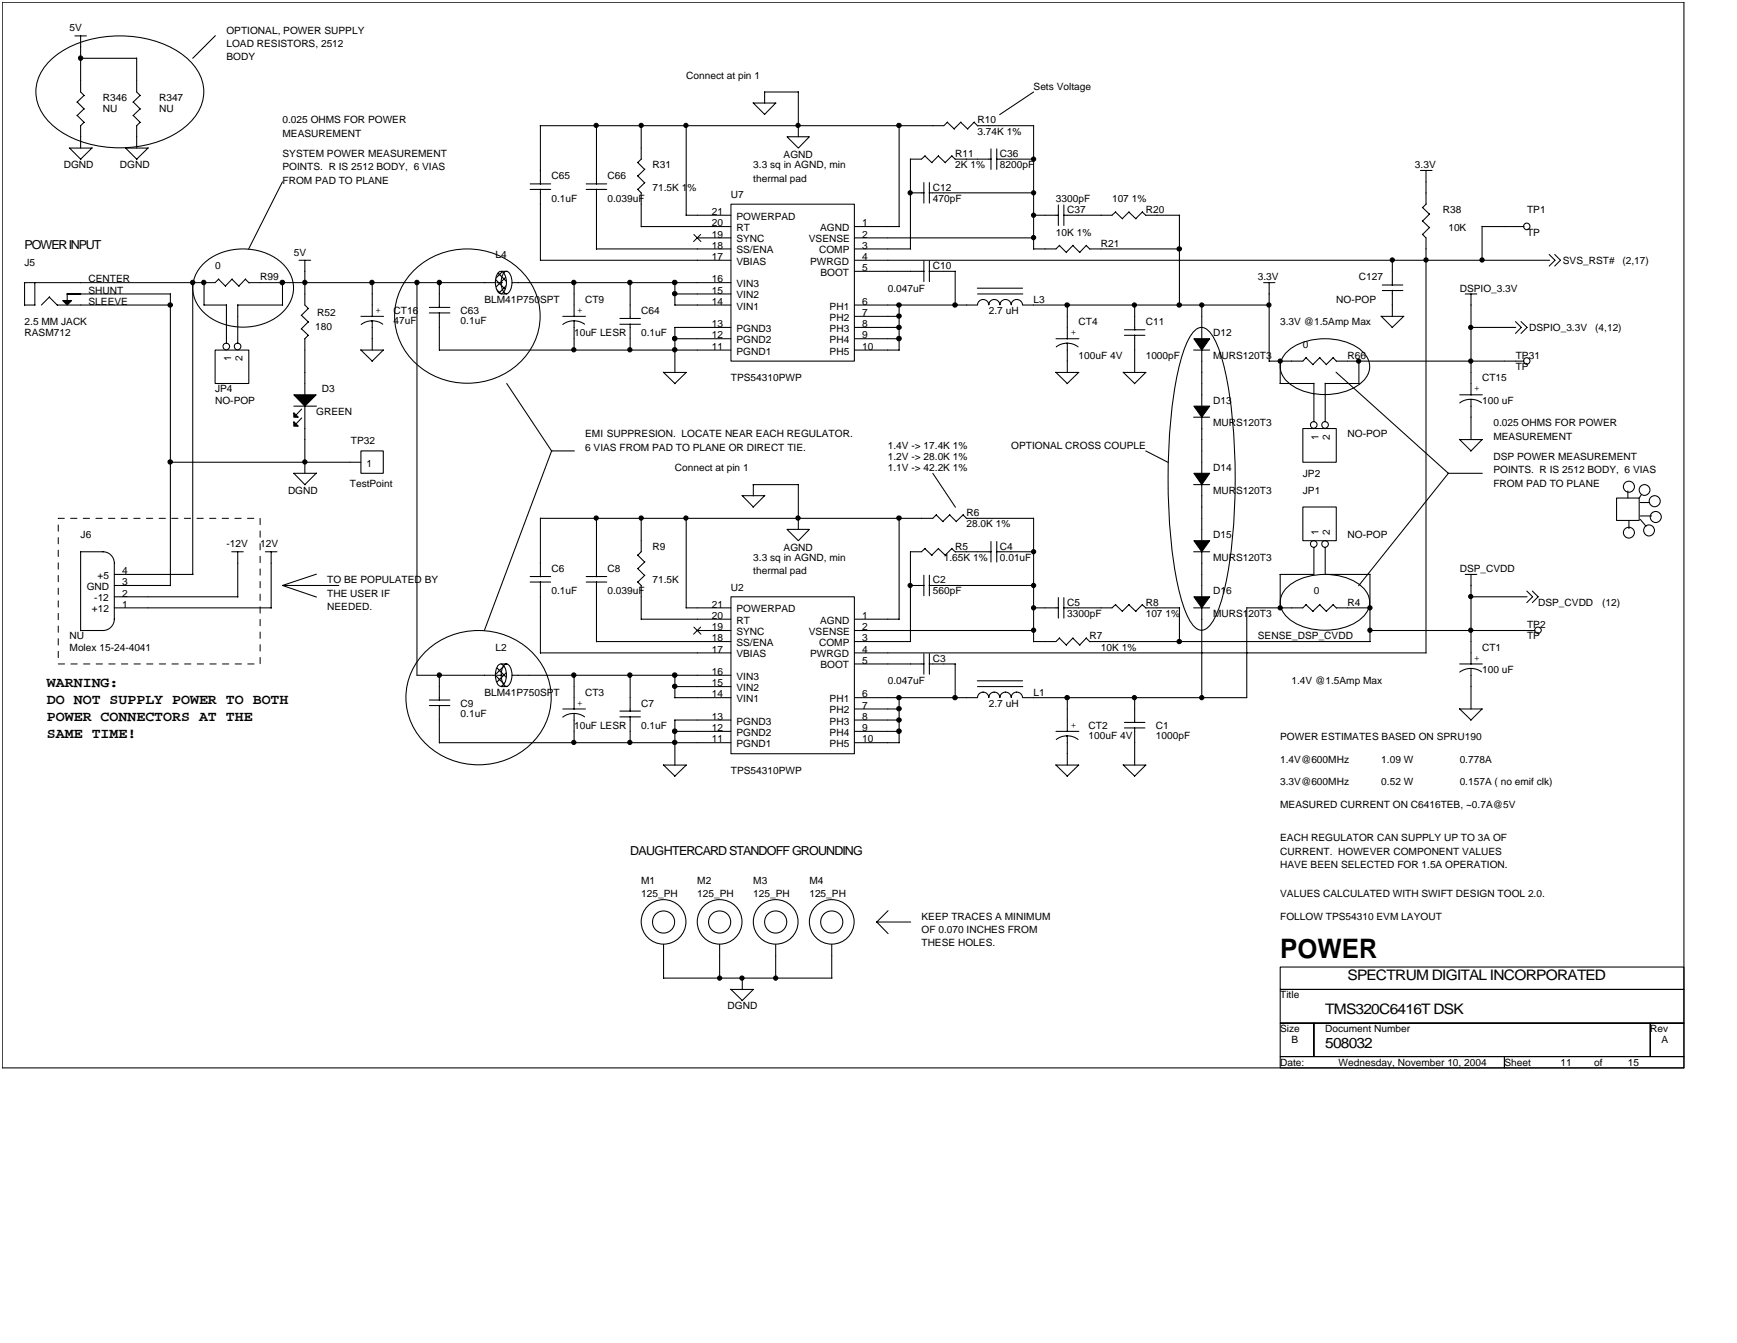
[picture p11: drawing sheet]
<svg xmlns="http://www.w3.org/2000/svg" width="279mm" height="216mm" viewBox="0 0 279 216" stroke-linecap="round" stroke-linejoin="round" font-family="sans-serif">
<g fill="none" stroke="#000" stroke-width=".17">
<path d="M.4 .4h270.5v171.3h-270.5zM7.9 9.9a15.7 15.7 0 0 1 11.4-4.1 16.2 16.2 0 0 1 11.4 4.1 6.6 6.6 0 0 1 0 9.7 15.7 15.7 0 0 1-11.4 4.2 16.1 16.1 0 0 1-11.4-4.2 6.6 6.6 0 0 1 0-9.7zM12 5.8h1.9M12.4 16.4l1.2 1.1M12.4 18.6l1.2 1.1M12.9 9.4h9.1M13 5.8v9l.6 .6M13.5 15.3l-1.1 1.1M13.5 17.5l-1.1 1.1M13.5 19.7l-.6 .5M21.4 16.4l1.2 1.1M21.4 18.6l1.2 1.1"/>
<path d="M22 9.3v5.5l.6 .6M22.5 15.3l-1.1 1.1M22.5 17.5l-1.1 1.1M22.5 19.7l-.6 .5M34.6 5.7l-3.6 3.7M121.1 16.5l1.9 1.9M121.2 16.6h3.6M123 14.8h5.4M123 14.8v1.8M124.8 16.6l-1.8 1.8M128.4 14.7v7.3M152.4 19.7l1.1 1.1"/>
<path d="M152.4 19.6l-.6 .6h-64.9M154.5 19.7l1.2 1.1M154.6 19.6l-1.1 1.1M156.7 19.7l.6 .5M156.7 19.6l-1.1 1.1M166.3 14.8l-5.5 3.6M11.1 23.8h3.7M11.2 23.8l1.8 1.8M13 20.2v3.6M14.8 23.8l-1.8 1.8M20.2 23.8h3.6M20.2 23.8l1.8 1.8"/>
<path d="M22 20.2v3.6M23.8 23.8l-1.8 1.8M45.4 29.2l-5.4 10.9M85.3 30.5h3.3M85.3 29.6h3.3M86.9 20.2v9.4M86.9 30.4v11.5M94.3 30.5h3.3M94.3 29.6h3.3M95.9 20.2v9.4M95.9 30.4v9.7M102.5 30.4l.6 .6v5.5"/>
<path d="M102.5 28.3l1.2 1.1M102.5 26.1l1.2 1.1M103.1 36.4h14.5M103.1 20.2v5.4M103.2 25.5l-.6 .6M103.7 29.4l-1.1 1.1M103.7 27.2l-1.1 1.1M110.3 34.6h7.3M110.4 20.2v14.4M112.2 38.2h5.4M117.6 32.8h19.8v25.3h-19.8zM126.6 22h3.6l-1.8 1.8z"/>
<path d="M137.4 36.4h7.2M137.4 38.2h28.9M144.6 20.2v16.3M146.4 31h2.2M146.4 25.5v14.5M148.6 29.4v3.3M148.8 25.1l1.1 1.1M148.8 25l-.6 .6h-1.8M149.5 31h16.8M149.5 29.4v3.3M150.9 25.1l1.2 1.1M151 25l-1.1 1.1"/>
<path d="M153.1 25.1l.6 .5M153.1 25l-1.1 1.1M153.6 25.6h5.8M157.2 20.2h9.1M159.4 23.9v3.3M160.3 25.6h6M160.3 23.9v3.3M166.2 34.6h4.1M166.3 20.2v19.9M170.2 32.9v3.4M170.4 39.5l1.1 1.1M170.4 39.4l-.5 .6h-3.6"/>
<path d="M171.1 32.9v3.4M172.6 39.5l1.1 1.1M172.6 39.4l-1.1 1.2M174.7 39.5l.6 .6M174.8 39.4l-1.1 1.2M179.4 34.1l1.2 1.1M179.5 34.1l-.6 .5h-7.8M181.6 34.1l1.1 1.1M181.6 34.1l-1.1 1.1M183.7 34.1l.6 .5M183.8 34.1l-1.1 1.1M184.3 34.6h5.5"/>
<path d="M189.7 34.6v14.5M228.5 27.4h1.9M228.8 37.6l.6 .6v66.8M228.8 35.5l1.1 1.1M228.8 33.3l1.1 1.1M229.4 27.4v5.4M229.4 32.8l-.6 .6M230 36.5l-1.2 1.2M230 34.4l-1.2 1.1M238.4 36.4h6.7M238.4 36.4v5.4M4 49h1.6"/>
<path d="M4 45.4v3.7M5.6 45.4v3.6M7.9 47.8l1.3 1.3M8 47.7l-1.3 1.3M9.2 49h18.2M10.8 47.3h16.6M10.8 47.2v1.1M27.4 47.3v46.9M31 45.4v47M32.8 49h3.6M32.8 45.4v3.6M33 42.2a9.7 9.7 0 0 1 12.9 .7 5.3 5.3 0 0 1-1.5 8.1 9.6 9.6 0 0 1-12.1-1.3 5.2 5.2 0 0 1 .7-7.5z"/>
<path d="M34.6 56.3h5.4v5.4h-5.4zM35.2 44.9l1.1 1.1M35.2 44.8l-.6 .6h-30.7M36.4 49v6.2M37.3 44.9l1.2 1.1M37.4 44.8l-1.1 1.2M38.2 49v6.2M38.2 49h7.3M39.5 44.9l.6 .6M39.5 44.8l-1.1 1.2M40 45.4h39.7M45.4 45.4v3.6"/>
<path d="M48.1 41.8h1.9M48.5 50.7l1.1 1.1M48.5 52.8l1.1 1.1M49 41.8v7.2l.6 .6M49 54.5v9M49.6 49.6l-1.2 1.1M49.6 51.7l-1.2 1.2M49.6 53.9l-.6 .6M58 56.2l1.9 1.9M58.1 56.3h3.6M58.1 50.9h3.6M59.9 45.4v5.5"/>
<path d="M59.9 51.6v4.7M61.6 52.1l-.7-.3-1.1-.2-1.1 .2-.6 .4M61.7 56.3l-1.9 1.8M66.9 43.2a12.3 12.3 0 0 1 18.8 2.9 10.4 10.4 0 0 1-5.4 14.4 12 12 0 0 1-16.1-6.1 10.2 10.2 0 0 1 2.7-11.2zM67.1 45.4v63.2h12.6M69.1 50.3h3.3M69.1 49.4h3.3M70.7 56.3h46.9M70.7 45.4v4.1M70.7 50.3v6M79.9 45.4h.9M80.6 47.3h.9"/>
<path d="M80.6 43.6h.9M81.2 43.7l.3-.1a1.96 1.96 0 0 1 .8 2.4 1.32 1.32 0 0 1-.8 1.2 1.29 1.29 0 0 1-.8-1.2 2.69 2.69 0 0 1 .5-2.3zM82.4 45.4h35.2M86.9 41.8h30.7M90.5 50.9h3.7M92.3 45.4v5.5M92.3 51.6v4.7M94 52.1a2.99 2.99 0 0 0-3.5 .1M95.9 40h21.7M99.7 52.1h3.3M99.7 51.2h3.3M101.4 45.4v5.8"/>
<path d="M101.4 52.1v4.2M106.7 59.8l1.9 1.9M106.7 59.9h3.7M108.5 47.3h9.1M108.5 52.6h9.1M108.5 54.5h9.1M108.6 49h9M108.6 45.4v3.7M108.6 52.6v7.3M110.4 59.9l-1.9 1.8M137.4 56.3h7.2M137.4 41.8h111.9"/>
<path d="M137.4 50.9h7.3M137.4 40h9.1M137.4 43.6h11.2M137.4 49h19.8M137.4 52.6h7.3M137.4 54.5h7.3M144.6 49v7.3M148.6 42v3.3M149.5 43.6h4.2M149.5 42v3.3M153.6 43.6v5.5M157.2 46.3h7.3"/>
<path d="M157.2 49a.91 .91 0 0 1 1-.9 .91 .91 0 0 1 .9 .9 .89 .89 0 0 1 .8-.9 .89 .89 0 0 1 .9 .9 .91 .91 0 0 1 .9-.9 .91 .91 0 0 1 1 .9 .91 .91 0 0 1 .9-.9 .91 .91 0 0 1 .9 .9M157.2 47.3h7.3M164.5 49h39.6M169.8 59.8l1.9 1.9M169.9 59.9h3.6M169.9 54.5h3.6M169.9 55.8l.6-.4 1.1-.2 1.2 .2 .6 .4M171.7 49v5.5M171.7 55.2v4.7M173.5 59.9l-1.9 1.8M175.3 40h14.5M180.7 59.8l1.8 1.9"/>
<path d="M180.7 59.9h3.6M180.9 53.9h3.3M180.9 53h3.3M182.5 49v4.1M182.5 53.9v6M184.3 59.9l-1.8 1.8M192 56.3h2.6M192.2 53.1a1.43 1.43 0 0 1 2.1 0 14.1 14.1 0 0 1 2.8 6.7 93.5 93.5 0 0 1 0 34.4 14.2 14.2 0 0 1-2.8 6.6 1.43 1.43 0 0 1-2.1 0 14.2 14.2 0 0 1-2.7-6.6 94.7 94.7 0 0 1 0-34.4 14.1 14.1 0 0 1 2.7-6.7zM193.3 49v5.5M193.3 56.3v9M203.3 45.4h1.8M204.1 45.4v12.7"/>
<path d="M205.9 58v3.7M207.3 56.3a10.1 10.1 0 0 1 11.6 0 3.2 3.2 0 0 1 0 5.3 10 10 0 0 1-11.6 0 3.2 3.2 0 0 1 0-5.3zM210.1 57.5l1.1 1.1M210.1 57.5l-.5 .6h-5.5M212.3 57.5l1.1 1.1M212.3 57.5l-1.1 1.1M214.4 57.5l.6 .6M214.5 57.5l-1.2 1.1M214.9 59.8l18.1 16.3M214.9 58.1h30.2M218.6 58v3.7M222.1 50.8l1.9 1.8"/>
<path d="M222.2 50.9h3.6M222.3 46.7h3.4M222.3 45.8h3.4M224 41.8v4.1M224 46.7v4.2M225.8 50.9l-1.9 1.8M235.7 47.3h1.8M236.6 52.6h7.2M236.6 47.3v16.2M243.8 51.7l.9 .9-.9 1M244.7 51.7l.9 .9-.9 1M249.2 40.9l.9 .9-.9 1"/>
<path d="M250.1 40.9l.9 .9-.9 1M27.4 74.3h30.7M47.2 76.1h3.7M47.3 76.1l1.8 1.9M47.3 65.3h3.6M48.5 65.8l-.9 .9M48.5 67.2l-.9 1M49 65.3v10.8M50.9 76l-1.9 1.9M58.1 72.5h3.6v3.6h-3.6zM81.5 61.7l7.2 10.8M88.7 72.5h3.7"/>
<path d="M88.7 72.4l-10.8 29M119.4 79.6l1.8 1.9M119.4 79.7h3.6M121.1 77.9h7.3M121.2 77.9v1.8M123 79.7l-1.9 1.8M128.4 77.9v7.2M150 76.1l3.7 5.4M184.3 72.5l3.6 1.9M192 67.1h2.6M192 77.9h2.6M193.3 67.1v9"/>
<path d="M193.3 77.9v9.1M205.9 61.7h5.4M209.6 68.9h5.3v5.4h-5.3zM211.3 61.6v6.2M213.2 61.6v6.2M213.2 61.7h5.4M233 76.1h5.4M233 76.1l-14.5 18.1M234.8 70.6l1.8 1.9M234.8 70.7h3.6M234.8 63.5h3.6M236.6 64.2v6.5"/>
<path d="M238.3 64.7a2.99 2.99 0 0 0-3.5 .1M238.4 70.7l-1.8 1.8M261.8 78.9v1.2M264 79.5l-.3 .6M16.5 88.7a1.82 1.82 0 0 1 1.9 1.8M16.6 88.7h-3.6v12.7M18.4 99.5a1.83 1.83 0 0 1-1.9 1.9M18.4 94.1h9M18.4 92.3h12.6M18.4 97.7h25.3M18.4 90.5v9.1M18.4 95.9h19.9"/>
<path d="M37.3 88.7h1.8M38.2 88.7v7.3M42.7 88.7h1.8M43.6 88.7v9.1M45.4 94.1l5.5 1.9M45.4 94.1h9.1M50.9 92.3l-5.5 1.8M85.3 93.6h3.3M85.3 92.7h3.3M86.9 83.3v9.4M86.9 93.5v11.5M94.3 93.6h3.3"/>
<path d="M94.3 92.7h3.3M95.9 83.3v9.4M95.9 93.5v9.7M102.5 93.5l.6 .6v5.5M102.5 91.4l1.2 1.1M102.5 89.2l1.2 1.2M103.1 99.5h14.5M103.1 83.3v5.4M103.2 88.7l-.6 .6M103.7 92.5l-1.1 1.1M103.7 90.3l-1.1 1.1M110.3 97.7h7.3"/>
<path d="M110.4 83.3v14.4M117.6 95.9h19.8v25.3h-19.8zM126.6 85.1h3.6l-1.8 1.8zM137.4 99.5h7.2M144.6 83.3v16.3M146.4 94.1h2.2M146.4 88.7v14.4M148.6 92.5v3.3M148.8 88.2l1.1 1.1M148.8 88.2l-.6 .5h-1.8M149.5 94.1h16.8M149.5 92.5v3.3"/>
<path d="M150.6 82.8l1.1 1.1M150.6 82.7l-.6 .6h-63.1M150.9 88.2l1.2 1.1M151 88.2l-1.1 1.1M152.8 82.8l1.1 1.1M152.8 82.7l-1.1 1.1M153.1 88.2l.6 .5M153.1 88.2l-1.1 1.1M153.6 88.7h5.8M154.9 82.8l.6 .6M155 82.7l-1.2 1.1M155.5 83.3h10.8"/>
<path d="M159.4 87.1v3.3M160.3 88.7h6M160.3 87.1v3.3M166.2 97.7h4.1M166.3 83.3v19.9M170.2 96.1v3.3M171.1 96.1v3.3M179.4 97.2l1.2 1.1M179.5 97.2l-.6 .5h-7.8M181.6 97.2l1.1 1.1M181.6 97.2l-1.1 1.1M183.7 97.2l.6 .6"/>
<path d="M183.8 97.2l-1.1 1.1M184.3 97.7h5.5M189.7 97.7v5.5M192 88.7h2.6M192 97.7h2.6M193.3 88.7v7.3M193.3 97.7v14.5M200.5 97.7v14.5h-36M205.9 92.3v5.5M207.3 94.2a10.1 10.1 0 0 1 11.6 0 3.2 3.2 0 0 1 0 5.3 10 10 0 0 1-11.6 0 3.2 3.2 0 0 1 0-5.3zM209.6 81.5h5.3v5.4h-5.3zM210.1 97.2l1.1 1.1"/>
<path d="M210.1 97.2l-.5 .5h-9.1M211.3 88v4.3h-5.4M212.3 97.2l1.1 1.1M212.3 97.2l-1.1 1.1M213.2 88v4.3h7.2M214.4 97.2l.6 .6M214.5 97.2l-1.2 1.1M214.9 97.7h5.5M220.4 92.3v10.8M235.7 92.3h1.8M236.6 95.9h9M236.6 92.3v14.5"/>
<path d="M245.6 95l.9 .9-.9 1M246.5 95l.9 .9-.9 1M260 80.1h3.7v3.6h-3.7zM262 83.7v1.3M263.8 80.8h1.5M263.8 82.9h1.9M263.8 83.5l1 1.1M13 101.4h3.6M68.7 104.5a12.2 12.2 0 0 1 18.8 2.9 10.4 10.4 0 0 1-5.4 14.4 12 12 0 0 1-16.1-6 10.2 10.2 0 0 1 2.7-11.3zM69.1 113.4h3.3M69.1 112.5h3.3M70.7 108.5v4.1"/>
<path d="M70.7 113.4v6M70.7 119.4h46.9M79.9 108.6h.9M80.6 106.7h.9M80.6 110.4h.9M81.2 106.8l.3-.1a1.96 1.96 0 0 1 .8 2.4 1.32 1.32 0 0 1-.8 1.2 1.29 1.29 0 0 1-.8-1.2 2.69 2.69 0 0 1 .5-2.3zM82.4 108.6h35.2M86.9 105h30.7M90.5 114h3.7M92.3 108.5v5.5M92.3 114.7v4.7M94 115.2a2.99 2.99 0 0 0-3.5 .1"/>
<path d="M95.9 103.1h21.7M99.7 115.2h3.3M99.7 114.3h3.3M101.4 108.5v5.9M101.4 115.2v4.2M108.5 115.8h9.1M108.5 117.6h9.1M108.5 110.4h9.1M108.6 112.2h9M108.6 108.6v3.6M108.6 115.8v7.2M112.2 101.4h5.4"/>
<path d="M137.4 114h7.3M137.4 101.4h28.9M137.4 103.1h9.1M137.4 105h92M137.4 106.7h11.2M137.4 112.2h19.8M137.4 115.8h7.3M137.4 117.6h7.3M137.4 119.4h7.2M144.6 112.2v7.2M148.6 105.1v3.3M149.5 106.7h4.2"/>
<path d="M149.5 105.1v3.3M153.6 106.7v5.5M157.2 109.4h7.3M157.2 112.1a.91 .91 0 0 1 1-.8 .91 .91 0 0 1 .9 .8 .89 .89 0 0 1 .8-.8 .89 .89 0 0 1 .9 .8 .91 .91 0 0 1 .9-.8 .91 .91 0 0 1 1 .8 .91 .91 0 0 1 .9-.8 .91 .91 0 0 1 .9 .8M157.2 110.4h7.3M169.9 117.6h3.6M169.9 118.9l.6-.4 1.1-.2 1.2 .2 .6 .4M170.4 102.6l1.1 1.1M170.4 102.5l-.5 .6h-3.6M171.7 112.1v5.5M171.7 118.3v4.7M172.6 102.6l1.1 1.1"/>
<path d="M172.6 102.5l-1.1 1.2M174.7 102.6l.6 .6M174.8 102.5l-1.1 1.2M175.3 103.1h45.1M180.9 117h3.3M180.9 116.1h3.3M182.5 112.1v4.1M182.5 117v6M220.4 101.4h26.5M234.8 113.9l1.8 1.9M234.8 114h3.6M234.8 106.7h3.6"/>
<path d="M236.6 107.5v6.5M238.3 108a2.99 2.99 0 0 0-3.5 0M238.4 114l-1.8 1.8M106.7 123l1.9 1.8M106.7 123h3.7M110.4 123l-1.9 1.8M169.8 123l1.9 1.8M169.9 123h3.6M173.5 123l-1.9 1.8M180.7 123l1.8 1.8M180.7 123h3.6M184.3 123l-1.8 1.8"/>
<path d="M106.7 151.8v5.5M106.7 157.2h27.1M115.8 151.8v5.5M117.5 159l1.9 1.8M117.6 159.1h3.6M119.4 157.2v1.9M121.2 159.1l-1.8 1.8M124.8 151.8v5.5M133.8 151.8v5.5M141 148.2l1.8 1.9M141 148.2h5.5M142.8 146.4l-1.8 1.8"/>
<path d="M205.9 155.5h65v3.6h-65zM205.9 159.1h65v5.4h-65zM205.9 164.5h5.4v5.4h-5.4zM205.9 169.9h36.1v1.8h-36.1zM211.3 164.5h54.1v5.4h-54.1zM242 169.9h28.9v1.8h-28.9zM265.4 164.5h5.5v5.4h-5.5z"/>
<circle cx="245.6" cy="36.4" r=".52"/>
<circle cx="36.4" cy="55.7" r=".54"/>
<circle cx="38.2" cy="55.7" r=".54"/>
<circle cx="245.6" cy="58" r=".52"/>
<circle cx="211.3" cy="68.3" r=".54"/>
<circle cx="213.1" cy="68.3" r=".54"/>
<circle cx="262" cy="78.2" r=".89"/>
<circle cx="264.5" cy="78.8" r=".87"/>
<circle cx="211.3" cy="87.4" r=".54"/>
<circle cx="213.1" cy="87.4" r=".54"/>
<circle cx="262" cy="85.6" r=".88"/>
<circle cx="265.2" cy="85.3" r=".88"/>
<circle cx="266.2" cy="80.6" r=".89"/>
<circle cx="266.3" cy="83.1" r=".89"/>
<circle cx="247.4" cy="101.3" r=".52"/>
<circle cx="106.7" cy="148.2" r="1.78"/>
<circle cx="106.7" cy="148.2" r="3.6"/>
<circle cx="115.7" cy="148.2" r="1.78"/>
<circle cx="115.8" cy="148.2" r="3.6"/>
<circle cx="124.8" cy="148.2" r="1.78"/>
<circle cx="124.8" cy="148.2" r="3.6"/>
<circle cx="133.8" cy="148.2" r="1.78"/>
<circle cx="133.8" cy="148.2" r="3.6"/>
</g>
<path d="M9.4 83.3h32.4v23.4h-32.4z" fill="none" stroke="#000" stroke-width=".16" stroke-dasharray="1 1 1 1 1 1 1 1"/>
<path d="M111.6 37.7l1.1 1.1M112.7 37.7l-1.1 1.1M111.6 100.8l1.1 1.2M112.7 100.8l-1.1 1.2" fill="none" stroke="#000" stroke-width=".16"/>
<g fill="#000" stroke="#000" stroke-width=".17">
<path d="M10.1 48.3h1.4l-.7 .7z" fill-rule="evenodd"/>
<path d="M80.3 43.7l.3-.1a1.96 1.96 0 0 1 .8 2.4 1.32 1.32 0 0 1-.8 1.2 1.27 1.27 0 0 1-.9-1.2 2.61 2.61 0 0 1 .6-2.3z" fill-rule="evenodd"/>
<path d="M192 54.5h2.6l-1.3 1.8z" fill-rule="evenodd"/>
<path d="M47.3 63.5h3.6l-1.9 1.8z" fill-rule="evenodd"/>
<path d="M47.3 66.4l.7 .7h-.7z" fill-rule="evenodd"/>
<path d="M47.3 67.8l.7 .7h-.7z" fill-rule="evenodd"/>
<path d="M192 65.3h2.6l-1.3 1.8z" fill-rule="evenodd"/>
<path d="M192 76.1h2.6l-1.3 1.8z" fill-rule="evenodd"/>
<path d="M192 86.9h2.6l-1.3 1.8z" fill-rule="evenodd"/>
<path d="M192 95.9h2.6l-1.3 1.8z" fill-rule="evenodd"/>
<path d="M80.3 106.8l.3-.1a1.96 1.96 0 0 1 .8 2.4 1.32 1.32 0 0 1-.8 1.2 1.27 1.27 0 0 1-.9-1.2 2.61 2.61 0 0 1 .6-2.3z" fill-rule="evenodd"/>
<circle cx="13" cy="9.3" r=".35"/>
<circle cx="95.9" cy="20.2" r=".34"/>
<circle cx="103.1" cy="20.2" r=".34"/>
<circle cx="110.3" cy="20.2" r=".34"/>
<circle cx="128.4" cy="20.2" r=".34"/>
<circle cx="144.6" cy="20.2" r=".36"/>
<circle cx="146.4" cy="31" r=".34"/>
<circle cx="166.3" cy="31" r=".34"/>
<circle cx="166.3" cy="25.6" r=".34"/>
<circle cx="166.3" cy="38.2" r=".34"/>
<circle cx="166.3" cy="34.6" r=".34"/>
<circle cx="27.4" cy="49" r=".36"/>
<circle cx="31" cy="45.4" r=".35"/>
<circle cx="32.8" cy="45.4" r=".35"/>
<circle cx="45.4" cy="45.4" r=".37"/>
<circle cx="49" cy="45.4" r=".35"/>
<circle cx="59.8" cy="45.4" r=".35"/>
<circle cx="67.1" cy="45.4" r=".35"/>
<circle cx="70.7" cy="45.4" r=".35"/>
<circle cx="92.3" cy="45.4" r=".35"/>
<circle cx="92.3" cy="56.2" r=".34"/>
<circle cx="101.3" cy="45.4" r=".35"/>
<circle cx="101.3" cy="56.2" r=".34"/>
<circle cx="108.5" cy="45.4" r=".37"/>
<circle cx="108.5" cy="54.4" r=".37"/>
<circle cx="108.5" cy="56.2" r=".36"/>
<circle cx="108.5" cy="47.2" r=".36"/>
<circle cx="144.6" cy="54.4" r=".37"/>
<circle cx="144.6" cy="50.8" r=".36"/>
<circle cx="144.6" cy="52.6" r=".36"/>
<circle cx="144.6" cy="49" r=".36"/>
<circle cx="153.6" cy="49" r=".36"/>
<circle cx="171.7" cy="49" r=".36"/>
<circle cx="182.5" cy="49" r=".34"/>
<circle cx="189.7" cy="49" r=".36"/>
<circle cx="189.7" cy="40" r=".36"/>
<circle cx="193.3" cy="49" r=".34"/>
<circle cx="204.1" cy="49" r=".34"/>
<circle cx="205.9" cy="58" r=".34"/>
<circle cx="218.5" cy="58" r=".34"/>
<circle cx="224" cy="41.8" r=".34"/>
<circle cx="229.4" cy="41.8" r=".34"/>
<circle cx="236.6" cy="52.6" r=".34"/>
<circle cx="236.6" cy="58" r=".34"/>
<circle cx="238.4" cy="41.8" r=".34"/>
<circle cx="27.4" cy="74.3" r=".36"/>
<circle cx="49" cy="74.3" r=".34"/>
<circle cx="95.9" cy="83.3" r=".34"/>
<circle cx="103.1" cy="83.3" r=".34"/>
<circle cx="110.3" cy="83.3" r=".34"/>
<circle cx="128.4" cy="83.3" r=".34"/>
<circle cx="144.6" cy="83.3" r=".36"/>
<circle cx="146.4" cy="94.1" r=".34"/>
<circle cx="166.3" cy="97.7" r=".34"/>
<circle cx="166.3" cy="88.7" r=".34"/>
<circle cx="166.3" cy="94.1" r=".34"/>
<circle cx="205.9" cy="97.7" r=".34"/>
<circle cx="220.4" cy="97.7" r=".34"/>
<circle cx="236.6" cy="95.9" r=".34"/>
<circle cx="70.7" cy="108.5" r=".35"/>
<circle cx="92.3" cy="108.5" r=".35"/>
<circle cx="92.3" cy="119.3" r=".34"/>
<circle cx="101.3" cy="108.5" r=".35"/>
<circle cx="101.3" cy="119.3" r=".34"/>
<circle cx="108.5" cy="117.5" r=".37"/>
<circle cx="108.5" cy="108.5" r=".37"/>
<circle cx="108.5" cy="110.3" r=".36"/>
<circle cx="108.5" cy="119.3" r=".36"/>
<circle cx="144.6" cy="117.5" r=".37"/>
<circle cx="144.6" cy="112.2" r=".36"/>
<circle cx="144.6" cy="113.9" r=".36"/>
<circle cx="144.6" cy="115.7" r=".36"/>
<circle cx="153.6" cy="112.2" r=".36"/>
<circle cx="166.3" cy="101.3" r=".34"/>
<circle cx="171.7" cy="112.2" r=".36"/>
<circle cx="182.5" cy="112.2" r=".34"/>
<circle cx="189.7" cy="103.1" r=".36"/>
<circle cx="193.3" cy="112.2" r=".34"/>
<circle cx="220.4" cy="101.3" r=".34"/>
<circle cx="236.6" cy="101.3" r=".34"/>
<circle cx="115.7" cy="157.2" r=".34"/>
<circle cx="119.3" cy="157.2" r=".34"/>
<circle cx="124.8" cy="157.2" r=".34"/>
</g>
<text font-size="4.3" x="205.9" y="154.1">POWER</text>
<g font-size="2.3">
<text x="7.5" y="110.5">WARNING:</text>
<text x="7.5" y="113.2">DO NOT SUPPLY POWER TO BOTH</text>
<text x="7.5" y="115.9">POWER CONNECTORS AT THE</text>
<text x="7.5" y="118.6">SAME TIME!</text>
<text x="216.8" y="157.6">SPECTRUM DIGITAL INCORPORATED</text>
<text x="213.2" y="163">TMS320C6416T DSK</text>
<text x="213.2" y="168.4">508032</text>
</g>
<g font-size="2">
<text x="4" y="40.1">POWER INPUT</text>
<text x="101.4" y="137.4">DAUGHTERCARD STANDOFF GROUNDING</text>
</g>
<g font-size="1.6">
<text x="11.2" y="5.1">5V</text>
<text x="36.4" y="5.4">OPTIONAL, POWER SUPPLY</text>
<text x="36.4" y="7.5">LOAD RESISTORS, 2512</text>
<text x="36.4" y="9.7">BODY</text>
<text x="16.6" y="16.2">R346</text>
<text x="25.6" y="16.2">R347</text>
<text x="110.4" y="12.6">Connect at pin 1</text>
<text x="166.3" y="14.4">Sets Voltage</text>
<text x="16.6" y="18">NU</text>
<text x="25.6" y="18">NU</text>
<text x="45.4" y="19.8">0.025 OHMS FOR POWER</text>
<text x="45.4" y="22">MEASUREMENT</text>
<text x="157.2" y="19.8">R10</text>
<text x="157.2" y="21.6">3.74K 1%</text>
<text x="10.3" y="27">DGND</text>
<text x="19.3" y="27">DGND</text>
<text x="45.4" y="25.2">SYSTEM POWER MEASUREMENT</text>
<text x="45.4" y="27.4">POINTS. R IS 2512 BODY, 6 VIAS</text>
<text x="45.4" y="29.6">FROM PAD TO PLANE</text>
<text x="88.7" y="28.8">C65</text>
<text x="97.7" y="28.8">C66</text>
<text x="105" y="27">R31</text>
<text x="121.2" y="27">3.3 sq in AGND, min</text>
<text x="121.2" y="29.2">thermal pad</text>
<text x="126" y="25.4">AGND</text>
<text x="153.6" y="25.2">R11</text>
<text x="153.6" y="27">2K 1%</text>
<text x="160.8" y="25.2">C36</text>
<text x="160.8" y="27">8200pF</text>
<text x="227.6" y="27">3.3V</text>
<text x="88.7" y="32.4">0.1uF</text>
<text x="97.7" y="32.4">0.039uF</text>
<text x="105" y="30.7">71.5K 1%</text>
<text x="114.5" y="34.6">21</text>
<text x="117.6" y="31.9">U7</text>
<text x="118.5" y="35.3">POWERPAD</text>
<text x="150" y="30.7">C12</text>
<text x="150" y="32.4">470pF</text>
<text x="169.9" y="32.4">3300pF</text>
<text x="171.7" y="34.3">C37</text>
<text x="178.9" y="32.4">107 1%</text>
<text x="184.3" y="34.3">R20</text>
<text x="232.1" y="34.3">R38</text>
<text x="245.6" y="34.3">TP1</text>
<text x="47.3" y="41.1">5V</text>
<text x="79.7" y="41.5">L4</text>
<text x="114.5" y="41.8">17</text>
<text x="114.5" y="40">18</text>
<text x="114.5" y="38.2">19</text>
<text x="114.5" y="36.4">20</text>
<text x="118.5" y="40.7">SS/ENA</text>
<text x="118.5" y="39">SYNC</text>
<text x="118.5" y="37.1">RT</text>
<text x="130.1" y="39">VSENSE</text>
<text x="131.8" y="40.7">COMP</text>
<text x="131.9" y="37.1">AGND</text>
<text x="138.7" y="36.4">1</text>
<text x="138.7" y="38.2">2</text>
<text x="138.7" y="40">3</text>
<text x="138.7" y="41.8">4</text>
<text x="169.9" y="37.9">10K 1%</text>
<text x="177.1" y="39.7">R21</text>
<text x="233" y="37.1">10K</text>
<text x="245.6" y="37.9">TP</text>
<text x="4" y="42.7">J5</text>
<text x="14.2" y="45.4">CENTER</text>
<text x="14.2" y="47.2">SHUNT</text>
<text x="34.6" y="43.3">0</text>
<text x="41.8" y="45.1">R99</text>
<text x="114.5" y="47.2">15</text>
<text x="114.5" y="45.4">16</text>
<text x="118.5" y="48">VIN2</text>
<text x="118.5" y="46.2">VIN3</text>
<text x="118.5" y="42.6">VBIAS</text>
<text x="130.3" y="42.6">PWRGD</text>
<text x="132" y="44.3">BOOT</text>
<text x="138.7" y="43.6">5</text>
<text x="142.8" y="46.9">0.047uF</text>
<text x="150" y="43.3">C10</text>
<text x="202.3" y="45.1">3.3V</text>
<text x="218.6" y="45.1">C127</text>
<text x="234.8" y="46.9">DSPIO_3.3V</text>
<text x="251.4" y="42.4">SVS_RST#</text>
<text x="261" y="42.4">(2,17)</text>
<text x="4" y="52.3">2.5 MM JACK</text>
<text x="14.2" y="49">SLEEVE</text>
<text x="50.7" y="53">180</text>
<text x="51" y="50.9">R52</text>
<text x="60.4" y="50.3">+</text>
<text x="63.3" y="50.5">CT16</text>
<text x="63.3" y="52.1">47uF</text>
<text x="74.1" y="50.5">C63</text>
<text x="74.1" y="52.1">0.1uF</text>
<text x="77.9" y="48.7">BLM41P750SPT</text>
<text x="92.9" y="50.3">+</text>
<text x="94.1" y="48.7">CT9</text>
<text x="103.1" y="50.5">C64</text>
<text x="114.5" y="52.6">13</text>
<text x="114.5" y="49">14</text>
<text x="118.5" y="53.4">PGND3</text>
<text x="118.5" y="49.8">VIN1</text>
<text x="133.4" y="49.8">PH1</text>
<text x="133.4" y="51.6">PH2</text>
<text x="133.4" y="53.4">PH3</text>
<text x="138.7" y="49">6</text>
<text x="138.7" y="50.8">7</text>
<text x="138.7" y="52.6">8</text>
<text x="159.1" y="50.5">2.7 uH</text>
<text x="166.3" y="48.7">L3</text>
<text x="172.2" y="53.9">+</text>
<text x="173.5" y="52.3">CT4</text>
<text x="184.3" y="52.3">C11</text>
<text x="205.9" y="52.3">3.3V @1.5Amp Max</text>
<text x="214.9" y="48.7">NO-POP</text>
<text x="246" y="53.2">DSPIO_3.3V</text>
<text x="256.6" y="53.2">(4,12)</text>
<text x="4" y="54.1">RASM712</text>
<text x="37.2" y="58.1" transform="rotate(-90 37.2 58.1)">1</text>
<text x="39" y="58.1" transform="rotate(-90 39 58.1)">2</text>
<text x="92.3" y="54.1">10uF LESR</text>
<text x="103.1" y="54.1">0.1uF</text>
<text x="114.5" y="56.2">11</text>
<text x="114.5" y="54.4">12</text>
<text x="118.5" y="57">PGND1</text>
<text x="118.5" y="55.2">PGND2</text>
<text x="133.4" y="55.2">PH4</text>
<text x="133.4" y="57">PH5</text>
<text x="138.7" y="54.4">9</text>
<text x="138.7" y="56.2">10</text>
<text x="173.5" y="57.7">100uF 4V</text>
<text x="184.3" y="57.7">1000pF</text>
<text x="195.1" y="54.1">D12</text>
<text x="195.1" y="57.7">MURS120T3</text>
<text x="209.6" y="55.9">0</text>
<text x="216.8" y="57.7">R66</text>
<text x="243.8" y="57.7">TP31</text>
<text x="243.8" y="59.5">TP</text>
<text x="34.6" y="63.1">JP4</text>
<text x="34.6" y="64.9">NO-POP</text>
<text x="51.7" y="63.1">D3</text>
<text x="117.6" y="61.3">TPS54310PWP</text>
<text x="195.1" y="64.9">D13</text>
<text x="237.1" y="62.9">+</text>
<text x="238.4" y="61.3">CT15</text>
<text x="238.4" y="64.9">100 uF</text>
<text x="50.9" y="66.7">GREEN</text>
<text x="56.4" y="71.4">TP32</text>
<text x="94.1" y="70.3">EMI SUPPRESION. LOCATE NEAR EACH REGULATOR.</text>
<text x="195.1" y="68.5">MURS120T3</text>
<text x="212.1" y="70.7" transform="rotate(-90 212.1 70.7)">1</text>
<text x="213.9" y="70.7" transform="rotate(-90 213.9 70.7)">2</text>
<text x="216.8" y="70.3">NO-POP</text>
<text x="240.2" y="68.5">0.025 OHMS FOR POWER</text>
<text x="240.2" y="70.7">MEASUREMENT</text>
<text x="58.9" y="75">1</text>
<text x="94.1" y="72.5">6 VIAS FROM PAD TO PLANE OR DIRECT TIE.</text>
<text x="108.6" y="75.7">Connect at pin 1</text>
<text x="142.8" y="72.1">1.4V -&gt; 17.4K 1%</text>
<text x="142.8" y="73.9">1.2V -&gt; 28.0K 1%</text>
<text x="142.8" y="75.7">1.1V -&gt; 42.2K 1%</text>
<text x="162.7" y="72.1">OPTIONAL CROSS COUPLE</text>
<text x="195.1" y="75.7">D14</text>
<text x="209.6" y="76.6">JP2</text>
<text x="240.2" y="73.9">DSP POWER MEASUREMENT</text>
<text x="240.2" y="76.1">POINTS. R IS 2512 BODY, 6 VIAS</text>
<text x="46.3" y="79.3">DGND</text>
<text x="56.3" y="78.2">TestPoint</text>
<text x="155.5" y="82.9">R6</text>
<text x="195.1" y="79.3">MURS120T3</text>
<text x="209.6" y="79.3">JP1</text>
<text x="240.2" y="78.2">FROM PAD TO PLANE</text>
<text x="13" y="86.5">J6</text>
<text x="36.4" y="88">-12V</text>
<text x="41.8" y="88">12V</text>
<text x="105" y="88.4">R9</text>
<text x="126" y="88.5">AGND</text>
<text x="153.6" y="88.4">R5</text>
<text x="155.5" y="84.8">28.0K 1%</text>
<text x="160.8" y="88.4">C4</text>
<text x="195.1" y="86.5">D15</text>
<text x="212.1" y="86" transform="rotate(-90 212.1 86)">1</text>
<text x="213.9" y="86" transform="rotate(-90 213.9 86)">2</text>
<text x="216.8" y="86.5">NO-POP</text>
<text x="13.9" y="94.8">GND</text>
<text x="15.7" y="93.1">+5</text>
<text x="19.7" y="95.9">2</text>
<text x="19.7" y="94.1">3</text>
<text x="19.7" y="92.3">4</text>
<text x="52.6" y="93.8">TO BE POPULATED BY</text>
<text x="52.6" y="95.9">THE USER IF</text>
<text x="88.7" y="92">C6</text>
<text x="88.7" y="95.6">0.1uF</text>
<text x="97.7" y="92">C8</text>
<text x="97.7" y="95.6">0.039uF</text>
<text x="105" y="93.8">71.5K</text>
<text x="117.6" y="95">U2</text>
<text x="121.2" y="90.1">3.3 sq in AGND, min</text>
<text x="121.2" y="92.3">thermal pad</text>
<text x="150" y="93.8">C2</text>
<text x="150" y="95.6">560pF</text>
<text x="151.8" y="90.1">1.65K 1%</text>
<text x="160.8" y="90.1">0.01uF</text>
<text x="195.1" y="90.1">MURS120T3</text>
<text x="195.1" y="95.6">D16</text>
<text x="211.3" y="95.6">0</text>
<text x="234.8" y="92">DSP_CVDD</text>
<text x="14.8" y="98.4">+12</text>
<text x="15.2" y="96.7">-12</text>
<text x="19.7" y="97.7">1</text>
<text x="52.6" y="98">NEEDED.</text>
<text x="114.5" y="101.3">19</text>
<text x="114.5" y="99.5">20</text>
<text x="114.5" y="97.7">21</text>
<text x="118.5" y="100.3">RT</text>
<text x="118.5" y="98.4">POWERPAD</text>
<text x="131.9" y="100.3">AGND</text>
<text x="138.7" y="99.5">1</text>
<text x="138.7" y="101.3">2</text>
<text x="171.7" y="97.4">C5</text>
<text x="171.7" y="99.2">3300pF</text>
<text x="184.3" y="97.4">R8</text>
<text x="184.3" y="99.2">107 1%</text>
<text x="195.1" y="99.2">MURS120T3</text>
<text x="216.8" y="97.4">R4</text>
<text x="245.6" y="101">TP2</text>
<text x="247.4" y="97.4">DSP_CVDD</text>
<text x="257.7" y="97.4">(12)</text>
<text x="11.2" y="102.8">NU</text>
<text x="11.2" y="104.6">Molex 15-24-4041</text>
<text x="79.7" y="104.6">L2</text>
<text x="114.5" y="104.9">17</text>
<text x="114.5" y="103.1">18</text>
<text x="118.5" y="105.7">VBIAS</text>
<text x="118.5" y="103.9">SS/ENA</text>
<text x="118.5" y="102.1">SYNC</text>
<text x="130.1" y="102.1">VSENSE</text>
<text x="130.3" y="105.7">PWRGD</text>
<text x="131.8" y="103.9">COMP</text>
<text x="132" y="107.5">BOOT</text>
<text x="138.7" y="103.1">3</text>
<text x="138.7" y="104.9">4</text>
<text x="138.7" y="106.7">5</text>
<text x="150" y="106.4">C3</text>
<text x="175.3" y="102.8">R7</text>
<text x="177.1" y="104.6">10K 1%</text>
<text x="202.3" y="102.8">SENSE_DSP_CVDD</text>
<text x="237.1" y="106.2">+</text>
<text x="238.4" y="104.6">CT1</text>
<text x="245.6" y="102.8">TP</text>
<text x="74.1" y="113.6">C9</text>
<text x="77.9" y="111.8">BLM41P750SPT</text>
<text x="92.9" y="113.4">+</text>
<text x="94.1" y="111.8">CT3</text>
<text x="103.1" y="113.6">C7</text>
<text x="114.5" y="112.1">14</text>
<text x="114.5" y="110.3">15</text>
<text x="114.5" y="108.5">16</text>
<text x="118.5" y="112.9">VIN1</text>
<text x="118.5" y="111.1">VIN2</text>
<text x="118.5" y="109.3">VIN3</text>
<text x="133.4" y="112.9">PH1</text>
<text x="138.7" y="112.1">6</text>
<text x="138.7" y="113.9">7</text>
<text x="142.8" y="110">0.047uF</text>
<text x="159.1" y="113.6">2.7 uH</text>
<text x="166.3" y="111.8">L1</text>
<text x="207.7" y="110">1.4V @1.5Amp Max</text>
<text x="238.4" y="108.2">100 uF</text>
<text x="74.1" y="115.2">0.1uF</text>
<text x="92.3" y="117.2">10uF LESR</text>
<text x="103.1" y="117.2">0.1uF</text>
<text x="114.5" y="119.4">11</text>
<text x="114.5" y="117.5">12</text>
<text x="114.5" y="115.7">13</text>
<text x="118.5" y="118.3">PGND2</text>
<text x="118.5" y="116.5">PGND3</text>
<text x="133.4" y="114.7">PH2</text>
<text x="133.4" y="116.5">PH3</text>
<text x="133.4" y="118.3">PH4</text>
<text x="138.7" y="115.7">8</text>
<text x="138.7" y="117.5">9</text>
<text x="138.7" y="119.4">10</text>
<text x="172.2" y="117">+</text>
<text x="175.1" y="117.2">CT2</text>
<text x="175.1" y="118.8">100uF 4V</text>
<text x="185.9" y="117.2">C1</text>
<text x="185.9" y="118.8">1000pF</text>
<text x="205.9" y="119">POWER ESTIMATES BASED ON SPRU190</text>
<text x="117.6" y="124.4">TPS54310PWP</text>
<text x="118.5" y="120.1">PGND1</text>
<text x="133.4" y="120.1">PH5</text>
<text x="205.9" y="122.6">1.4V@600MHz</text>
<text x="222.2" y="122.6">1.09 W</text>
<text x="234.8" y="122.6">0.778A</text>
<text x="205.9" y="129.9">MEASURED CURRENT ON C6416TEB, ~0.7A@5V</text>
<text x="205.9" y="126.2">3.3V@600MHz</text>
<text x="222.2" y="126.2">0.52 W</text>
<text x="234.8" y="126.2">0.157A ( no emif clk)</text>
<text x="205.9" y="135.2">EACH REGULATOR CAN SUPPLY UP TO 3A OF</text>
<text x="205.9" y="137.4">CURRENT. HOWEVER COMPONENT VALUES</text>
<text x="103.1" y="142.1">M1</text>
<text x="112.2" y="142.1">M2</text>
<text x="121.2" y="142.1">M3</text>
<text x="130.2" y="142.1">M4</text>
<text x="205.9" y="139.5">HAVE BEEN SELECTED FOR 1.5A OPERATION.</text>
<text x="103.1" y="144.2">125_PH</text>
<text x="112.2" y="144.2">125_PH</text>
<text x="121.2" y="144.2">125_PH</text>
<text x="130.2" y="144.2">125_PH</text>
<text x="148.2" y="147.9">KEEP TRACES A MINIMUM</text>
<text x="205.9" y="144.2">VALUES CALCULATED WITH SWIFT DESIGN TOOL 2.0.</text>
<text x="205.9" y="147.9">FOLLOW TPS54310 EVM LAYOUT</text>
<text x="148.2" y="150">OF 0.070 INCHES FROM</text>
<text x="148.2" y="152.1">THESE HOLES.</text>
<text x="205.9" y="160.5">Title</text>
<text x="117" y="162.3">DGND</text>
<text x="205.9" y="165.9">Size</text>
<text x="207.7" y="167.7">B</text>
<text x="213.2" y="165.9">Document Number</text>
<text x="265.4" y="165.9">Rev</text>
<text x="267.3" y="167.7">A</text>
<text x="205.9" y="171.3">Date:</text>
<text x="215.3" y="171.3">Wednesday, November 10, 2004</text>
<text x="242" y="171.3">Sheet</text>
<text x="251" y="171.3">11</text>
<text x="256.4" y="171.3">of</text>
<text x="261.8" y="171.3">15</text>
</g>
</svg>
